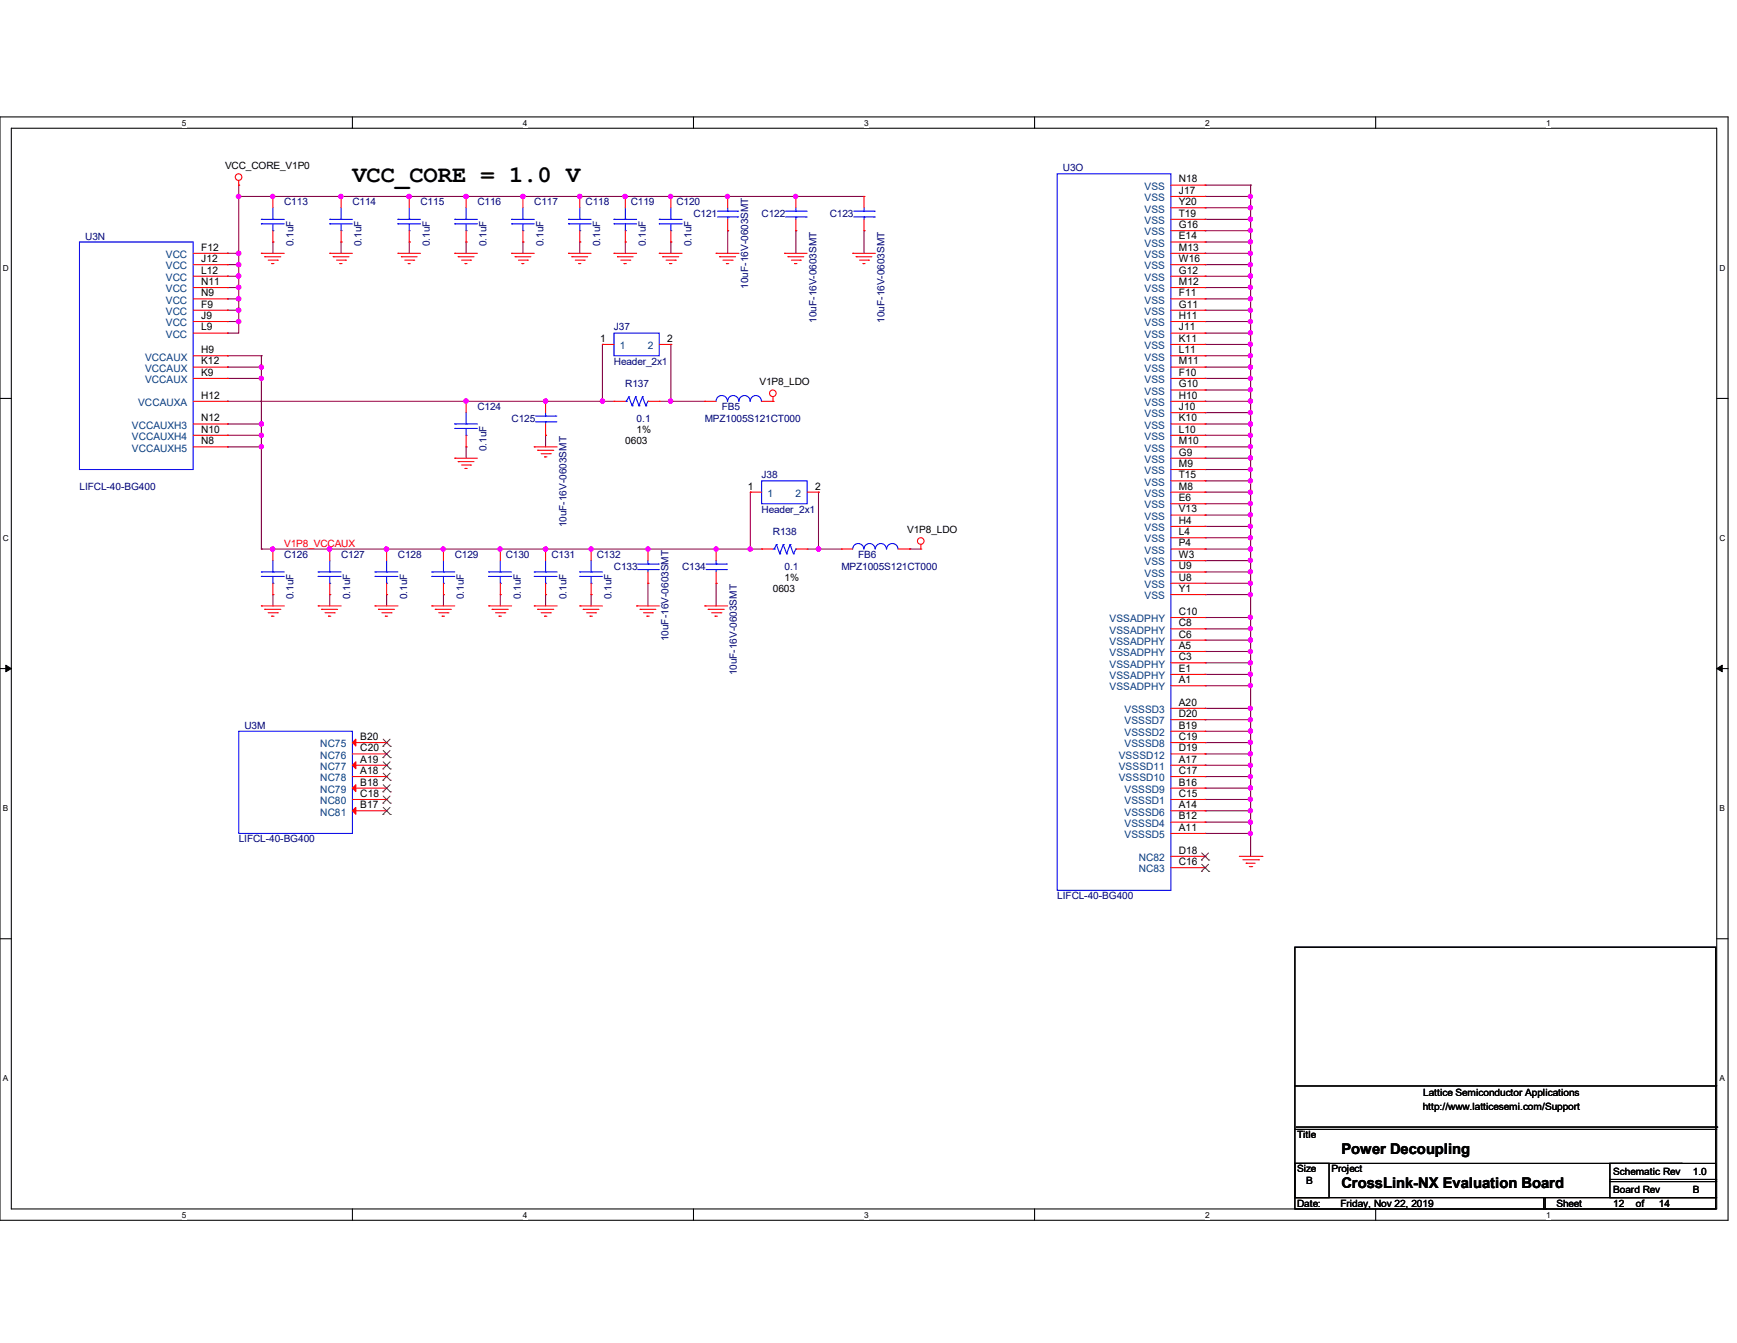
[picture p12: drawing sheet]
<svg xmlns="http://www.w3.org/2000/svg" width="279mm" height="216mm" viewBox="0 0 279 216" stroke-linecap="round" stroke-linejoin="round" font-family="sans-serif">
<path d="M0 18.8h278v177.4h-278zM1.8 20.6h274.3v173.8h-274.3z" fill="none" stroke="#000" stroke-width=".17"/>
<g fill="#fff">
<path d="M29.3 19h.7v1.5h-.7z"/>
<path d="M29.3 194.6h.7v1.4h-.7z"/>
</g>
<path d="M56.7 18.8v1.8M56.7 194.4v1.8" fill="none" stroke="#000" stroke-width=".17"/>
<g fill="#fff">
<path d="M84.1 19h.7v1.5h-.7z"/>
<path d="M84.1 194.6h.7v1.4h-.7z"/>
</g>
<path d="M111.5 18.8v1.8M111.5 194.4v1.8" fill="none" stroke="#000" stroke-width=".17"/>
<g fill="#fff">
<path d="M139 19h.7v1.5h-.7z"/>
<path d="M139 194.6h.7v1.4h-.7z"/>
</g>
<path d="M166.4 18.8v1.8M166.4 194.4v1.8" fill="none" stroke="#000" stroke-width=".17"/>
<g fill="#fff">
<path d="M193.8 19h.8v1.5h-.8z"/>
<path d="M193.8 194.6h.8v1.4h-.8z"/>
</g>
<path d="M221.3 18.8v1.8M221.3 194.4v1.8" fill="none" stroke="#000" stroke-width=".17"/>
<g fill="#fff">
<path d="M248.7 19h.7v1.5h-.7z"/>
<path d="M248.7 194.6h.7v1.4h-.7z"/>
<path d="M.5 42.3h.9v1.5h-.9z"/>
<path d="M276.6 42.3h.9v1.5h-.9z"/>
<path d="M.5 85.8h.9v1.4h-.9z"/>
<path d="M276.6 85.8h.9v1.4h-.9z"/>
</g>
<path d="M0 64.1h1.8M276.1 64.1h1.9" fill="none" stroke="#000" stroke-width=".17"/>
<g fill="#fff">
<path d="M.5 129.2h.8v1.5h-.8z"/>
<path d="M276.6 129.2h.9v1.5h-.9z"/>
</g>
<path d="M0 107.5h1.8M276.1 107.5h1.9" fill="none" stroke="#000" stroke-width=".17"/>
<path d="M.9 106.9l.9 .6-.9 .5zM276.1 107.5l.9-.6v1.1z" fill="#000" stroke="#000" stroke-width=".16"/>
<g fill="#fff">
<path d="M.5 172.6h.8v1.5h-.8z"/>
<path d="M276.6 172.6h.9v1.5h-.9z"/>
</g>
<g fill="none" stroke="#000" stroke-width=".17">
<path d="M0 150.9h1.8M208.3 152.3h67.7v42.1h-67.7zM276.1 150.9h1.9M208.3 174.6h67.7M276 174.6h.1M208.3 187h5.5v5.5h-5.5zM208.3 192.5h67.7M208.3 181.6h67.7M208.3 187h62.2M208.5 181.2h67.6M248.3 194.4h.1M248.3 192.5v1.9"/>
<path d="M248.5 194.4h.1M248.5 192.5v1.9M259 187h17v5.5h-17zM259 189.9h17M259 189.6h17M270.5 187h.1M276 192.5h.1M276 181.6h.1M276 189.9h.1M276 189.6h.1M276.1 181.2h.1"/>
</g>
<g fill="none" stroke="#800040" stroke-width=".17">
<path d="M38.4 31.6h.1M38.4 29.8h.1M38.4 29.8v23.8h-1.8M38.4 31.6h100.6M43.9 38.9h.1M43.9 31.6h.1M43.9 38.9v1.8M54.9 38.9h.1M54.9 31.6h.1M54.9 38.9v1.8M65.8 31.6h.1M65.8 38.9h.1"/>
<path d="M65.8 38.9v1.8M75 38.9h.1M75 31.6h.1M75 38.9v1.8M84.1 38.9h.1M84.1 31.6h.1M84.1 38.9v1.8M93.3 38.9h.1M93.3 31.6h.1M93.3 38.9v1.8M100.6 38.9h.1M100.6 31.6h.1"/>
<path d="M100.6 38.9v1.8M107.9 38.9h.1M107.9 31.6h.1M107.9 38.9v1.8M117.1 37.1h.1M117.1 31.6h.1M117.1 37.1v3.6M128 37.1h.1M128 31.6h.1M128 37.1v3.6M139 37.1h.1M139 37.1v3.6"/>
<path d="M193.8 29.8h.1M193.8 31.6h.1M193.8 33.4h.1M193.8 35.3h.1M193.8 37.1h.1M193.8 38.9h.1M193.8 31.6h7.4M193.8 29.8h7.4M193.8 33.4h7.4M193.8 35.3h7.4M193.8 37.1h7.4M193.8 38.9h7.4"/>
<path d="M201.2 29.8h.1M201.2 31.6h.1M201.2 33.4h.1M201.2 35.3h.1M201.2 37.1h.1M201.2 38.9h.1M201.2 29.8v107.9M36.6 57.2h.1M36.6 59h.1M36.6 53.6h.1M36.6 51.7h.1M36.6 49.9h.1"/>
<path d="M36.6 48h.1M36.6 46.2h.1M36.6 44.4h.1M36.6 42.5h.1M36.6 40.7h.1M36.6 57.2h5.4M36.6 59h5.4M36.6 51.7h1.8M36.6 49.9h1.8M36.6 48h1.8M36.6 46.2h1.8M36.6 44.4h1.8"/>
<path d="M36.6 42.5h1.8M36.6 40.7h1.8M38.4 42.5h.1M38.4 49.9h.1M38.4 44.4h.1M38.4 40.7h.1M38.4 46.2h.1M38.4 48h.1M38.4 51.7h.1M42 59h.1M42 57.2h.1M42 57.2v31.1"/>
<path d="M96.9 55.4h.1M96.9 55.4v9.1M107.9 55.4h.1M107.9 55.4v9.1M193.8 40.7h.1M193.8 42.5h.1M193.8 44.4h.1M193.8 46.2h.1M193.8 48h.1M193.8 49.9h.1M193.8 51.7h.1M193.8 53.6h.1"/>
<path d="M193.8 55.4h.1M193.8 57.2h.1M193.8 59h.1M193.8 57.2h7.4M193.8 59h7.4M193.8 53.6h7.4M193.8 51.7h7.4M193.8 49.9h7.4M193.8 48h7.4M193.8 46.2h7.4M193.8 44.4h7.4M193.8 42.5h7.4"/>
<path d="M193.8 40.7h7.4M193.8 55.4h7.4M201.2 49.9h.1M201.2 48h.1M201.2 46.2h.1M201.2 59h.1M201.2 51.7h.1M201.2 53.6h.1M201.2 57.2h.1M201.2 55.4h.1M201.2 44.4h.1M201.2 42.5h.1"/>
<path d="M201.2 40.7h.1M36.6 60.8h.1M36.6 68.2h.1M36.6 70h.1M36.6 71.8h.1M36.6 64.5h.1M36.6 60.8h5.4M36.6 68.2h5.4M36.6 70h5.4M36.6 71.8h5.4M36.6 64.5h62.2M42 60.8h.1"/>
<path d="M42 68.2h.1M42 70h.1M42 71.8h.1M75 64.5h.1M75 71.8h.1M75 71.8v1.9M87.8 70h.1M87.8 64.5h.1M87.8 70v1.8M96.9 64.5h.1M106 64.5h7.4M107.9 64.5h.1"/>
<path d="M120.7 79.1h.1M120.7 79.1v9.2M131.7 79.1h.1M131.7 79.1v9.2M193.8 60.8h.1M193.8 62.7h.1M193.8 64.5h.1M193.8 66.3h.1M193.8 68.2h.1M193.8 70h.1M193.8 71.8h.1M193.8 73.7h.1"/>
<path d="M193.8 75.5h.1M193.8 77.3h.1M193.8 79.1h.1M193.8 60.8h7.4M193.8 68.2h7.4M193.8 70h7.4M193.8 71.8h7.4M193.8 62.7h7.4M193.8 64.5h7.4M193.8 66.3h7.4M193.8 73.7h7.4M193.8 75.5h7.4"/>
<path d="M193.8 77.3h7.4M193.8 79.1h7.4M201.2 60.8h.1M201.2 71.8h.1M201.2 70h.1M201.2 64.5h.1M201.2 79.1h.1M201.2 73.7h.1M201.2 68.2h.1M201.2 77.3h.1M201.2 75.5h.1M201.2 66.3h.1"/>
<path d="M201.2 62.7h.1M42 88.3h.1M42 88.3h80.5M43.9 88.3h.1M43.9 95.6h.1M43.9 95.6v1.8M53 88.3h.1M53 95.6h.1M53 95.6v1.8M62.2 95.6h.1M62.2 88.3h.1M62.2 95.6v1.8"/>
<path d="M71.3 95.6h.1M71.3 88.3h.1M71.3 95.6v1.8M80.5 95.6h.1M80.5 88.3h.1M80.5 95.6v1.8M87.8 95.6h.1M87.8 88.3h.1M87.8 95.6v1.8M95.1 95.6h.1M95.1 88.3h.1M95.1 95.6v1.8"/>
<path d="M104.2 93.8h.1M104.2 88.3h.1M104.2 93.8v3.6M115.2 93.8h.1M115.2 88.3h.1M115.2 93.8v3.6M120.7 88.3h.1M129.8 88.3h5.5M131.7 88.3h.1M146.3 88.3h.1M146.3 88.3h1.8M193.8 81h.1"/>
<path d="M193.8 82.8h.1M193.8 84.6h.1M193.8 86.4h.1M193.8 88.3h.1M193.8 90.1h.1M193.8 91.9h.1M193.8 93.8h.1M193.8 99.3h.1M193.8 95.6h.1M193.8 88.3h7.4M193.8 81h7.4M193.8 82.8h7.4"/>
<path d="M193.8 84.6h7.4M193.8 86.4h7.4M193.8 90.1h7.4M193.8 91.9h7.4M193.8 93.8h7.4M193.8 99.3h7.4M193.8 95.6h7.4M201.2 82.8h.1M201.2 81h.1M201.2 93.8h.1M201.2 86.4h.1M201.2 99.3h.1"/>
<path d="M201.2 91.9h.1M201.2 90.1h.1M201.2 88.3h.1M201.2 84.6h.1M201.2 95.6h.1M193.8 101.1h.1M193.8 102.9h.1M193.8 104.7h.1M193.8 106.6h.1M193.8 108.4h.1M193.8 113.9h.1M193.8 115.7h.1"/>
<path d="M193.8 117.6h.1M193.8 119.4h.1M193.8 110.2h.1M193.8 101.1h7.4M193.8 102.9h7.4M193.8 104.7h7.4M193.8 106.6h7.4M193.8 108.4h7.4M193.8 113.9h7.4M193.8 115.7h7.4M193.8 117.6h7.4M193.8 119.4h7.4"/>
<path d="M193.8 110.2h7.4M201.2 106.6h.1M201.2 104.7h.1M201.2 102.9h.1M201.2 101.1h.1M201.2 115.7h.1M201.2 119.4h.1M201.2 108.4h.1M201.2 117.6h.1M201.2 113.9h.1M201.2 110.2h.1M193.8 121.2h.1"/>
<path d="M193.8 123h.1M193.8 124.8h.1M193.8 126.7h.1M193.8 128.5h.1M193.8 130.3h.1M193.8 132.2h.1M193.8 134h.1M193.8 121.2h7.4M193.8 123h7.4M193.8 124.8h7.4M193.8 126.7h7.4M193.8 128.5h7.4"/>
<path d="M193.8 130.3h7.4M193.8 132.2h7.4M193.8 134h7.4M201.2 121.2h.1M201.2 128.5h.1M201.2 126.7h.1M201.2 124.8h.1M201.2 132.2h.1M201.2 123h.1M201.2 130.3h.1M201.2 134h.1"/>
</g>
<g fill="#f0f" stroke="#f0f" stroke-width=".17">
<circle cx="53" cy="88.3" r=".34"/>
<circle cx="71.3" cy="88.3" r=".34"/>
<circle cx="62.1" cy="88.3" r=".34"/>
<circle cx="42" cy="59" r=".34"/>
<circle cx="43.9" cy="88.3" r=".34"/>
<circle cx="87.8" cy="88.3" r=".34"/>
<circle cx="80.4" cy="88.3" r=".34"/>
<circle cx="95.1" cy="88.3" r=".34"/>
<circle cx="115.2" cy="88.3" r=".34"/>
<circle cx="104.2" cy="88.3" r=".34"/>
<circle cx="42" cy="68.2" r=".34"/>
<circle cx="42" cy="60.8" r=".34"/>
<circle cx="42" cy="70" r=".34"/>
<circle cx="38.4" cy="44.4" r=".35"/>
<circle cx="38.4" cy="42.5" r=".35"/>
<circle cx="38.4" cy="51.7" r=".35"/>
<circle cx="38.4" cy="49.9" r=".35"/>
<circle cx="38.4" cy="40.7" r=".35"/>
<circle cx="38.4" cy="48" r=".35"/>
<circle cx="38.4" cy="46.2" r=".35"/>
<circle cx="75" cy="31.6" r=".35"/>
<circle cx="65.8" cy="31.6" r=".35"/>
<circle cx="93.2" cy="31.6" r=".35"/>
<circle cx="84.1" cy="31.6" r=".35"/>
<circle cx="107.9" cy="31.6" r=".34"/>
<circle cx="100.5" cy="31.6" r=".34"/>
<circle cx="117" cy="31.6" r=".34"/>
<circle cx="42" cy="71.8" r=".34"/>
<circle cx="201.1" cy="33.4" r=".34"/>
<circle cx="201.1" cy="31.6" r=".34"/>
<circle cx="201.1" cy="35.2" r=".34"/>
<circle cx="201.1" cy="37" r=".34"/>
<circle cx="201.1" cy="40.7" r=".34"/>
<circle cx="201.1" cy="38.9" r=".34"/>
<circle cx="201.1" cy="46.2" r=".34"/>
<circle cx="201.1" cy="51.7" r=".34"/>
<circle cx="201.1" cy="49.9" r=".34"/>
<circle cx="201.1" cy="48" r=".34"/>
<circle cx="201.1" cy="53.5" r=".34"/>
<circle cx="201.1" cy="59" r=".34"/>
<circle cx="201.1" cy="60.8" r=".34"/>
<circle cx="201.1" cy="62.7" r=".34"/>
<circle cx="201.1" cy="55.3" r=".34"/>
<circle cx="201.1" cy="57.2" r=".34"/>
<circle cx="201.1" cy="73.6" r=".34"/>
<circle cx="201.1" cy="71.8" r=".34"/>
<circle cx="201.1" cy="66.3" r=".34"/>
<circle cx="201.1" cy="64.5" r=".34"/>
<circle cx="201.1" cy="75.5" r=".34"/>
<circle cx="201.1" cy="80.9" r=".34"/>
<circle cx="201.1" cy="82.8" r=".34"/>
<circle cx="201.1" cy="79.1" r=".34"/>
<circle cx="201.1" cy="90.1" r=".34"/>
<circle cx="201.1" cy="93.7" r=".34"/>
<circle cx="201.1" cy="95.6" r=".34"/>
<circle cx="201.1" cy="88.3" r=".34"/>
<circle cx="201.1" cy="86.4" r=".34"/>
<circle cx="201.1" cy="106.6" r=".34"/>
<circle cx="201.1" cy="104.7" r=".34"/>
<circle cx="201.1" cy="102.9" r=".34"/>
<circle cx="201.1" cy="101" r=".34"/>
<circle cx="201.1" cy="117.5" r=".34"/>
<circle cx="201.1" cy="119.3" r=".34"/>
<circle cx="201.1" cy="123" r=".34"/>
<circle cx="201.1" cy="115.7" r=".34"/>
<circle cx="201.1" cy="121.2" r=".34"/>
<circle cx="201.1" cy="128.5" r=".34"/>
<circle cx="201.1" cy="126.7" r=".34"/>
<circle cx="201.1" cy="124.8" r=".34"/>
<circle cx="201.1" cy="110.2" r=".34"/>
<circle cx="201.1" cy="108.4" r=".34"/>
<circle cx="201.1" cy="70" r=".34"/>
<circle cx="201.1" cy="68.2" r=".34"/>
<circle cx="201.1" cy="91.9" r=".34"/>
<circle cx="201.1" cy="84.6" r=".34"/>
<circle cx="201.1" cy="44.4" r=".34"/>
<circle cx="201.1" cy="42.5" r=".34"/>
<circle cx="201.1" cy="132.2" r=".34"/>
<circle cx="201.1" cy="130.3" r=".34"/>
<circle cx="201.1" cy="99.2" r=".34"/>
<circle cx="201.1" cy="77.3" r=".34"/>
<circle cx="43.9" cy="31.6" r=".34"/>
<circle cx="54.8" cy="31.6" r=".34"/>
<circle cx="128" cy="31.6" r=".34"/>
<circle cx="87.8" cy="64.5" r=".34"/>
<circle cx="75" cy="64.5" r=".35"/>
<circle cx="96.9" cy="64.5" r=".34"/>
<circle cx="107.9" cy="64.5" r=".34"/>
<circle cx="38.4" cy="31.6" r=".35"/>
<circle cx="120.7" cy="88.3" r=".35"/>
<circle cx="131.7" cy="88.3" r=".34"/>
<circle cx="201.1" cy="113.9" r=".34"/>
<circle cx="201.1" cy="134" r=".34"/>
</g>
<g fill="none" stroke="#f00" stroke-width=".17">
<path d="M38.4 29.8h.1M38.4 29v.8M43.9 31.6h.1M43.9 38.9h.1M43.9 31.6v1.8M43.9 37.1v1.8M54.9 31.6h.1M54.9 38.9h.1M54.9 31.6v1.8M54.9 37.1v1.8M65.8 31.6h.1M65.8 38.9h.1"/>
<path d="M65.8 31.6v1.8M65.8 37.1v1.8M75 31.6h.1M75 38.9h.1M75 31.6v1.8M75 37.1v1.8M84.1 31.6h.1M84.1 38.9h.1M84.1 31.6v1.8M84.1 37.1v1.8M93.3 31.6h.1M93.3 38.9h.1"/>
<path d="M93.3 31.6v1.8M93.3 37.1v1.8M100.6 31.6h.1M100.6 38.9h.1M100.6 31.6v1.8M100.6 37.1v1.8M107.9 31.6h.1M107.9 38.9h.1M107.9 31.6v1.8M107.9 37.1v1.8M117.1 37.1h.1M117.1 31.6h.1"/>
<path d="M117.1 31.6v1.8M117.1 35.3v1.8M128 37.1h.1M128 31.6h.1M128 31.6v1.8M128 35.3v1.8M139 37.1h.1M139 31.6h.1M139 31.6v1.8M139 35.3v1.8M188.3 29.8h5.5M188.3 31.6h5.5"/>
<path d="M188.3 37.1h5.5M188.3 38.9h5.5M188.3 33.4h5.5M188.3 35.3h5.5M193.8 29.8h.1M193.8 31.6h.1M193.8 37.1h.1M193.8 38.9h.1M193.8 33.4h.1M193.8 35.3h.1M31.1 40.7h5.5M31.1 44.4h5.5"/>
<path d="M31.1 46.2h5.5M31.1 48h5.5M31.1 49.9h5.5M31.1 51.7h5.5M31.1 53.6h5.5M31.1 57.2h5.5M31.1 59h5.5M31.1 42.5h5.5M36.6 40.7h.1M36.6 42.5h.1M36.6 44.4h.1M36.6 46.2h.1"/>
<path d="M36.6 48h.1M36.6 49.9h.1M36.6 51.7h.1M36.6 53.6h.1M36.6 57.2h.1M36.6 59h.1M42 40.7h.1M42 40.7h3.7M42.6 41.3h.1M42.6 41.3h2.6M43.1 41.8h1.5M43.7 42.4h.1"/>
<path d="M43.7 42.4h.4M44.6 41.8h.1M53 40.7h.1M53 40.7h3.7M53.6 41.3h.1M53.6 41.3h2.5M54.1 41.8h1.5M54.7 42.4h.1M54.7 42.4h.3M55.6 41.8h.1M64 40.7h.1M64 40.7h3.6"/>
<path d="M64.6 41.3h.1M64.6 41.3h2.5M65.1 41.8h1.4M65.7 42.4h.1M65.7 42.4h.3M66.5 41.8h.1M73.2 40.7h.1M73.2 40.7h3.6M73.7 41.3h.1M73.7 41.3h2.5M74.3 41.8h1.4M74.8 42.4h.1"/>
<path d="M74.8 42.4h.3M75.7 41.8h.1M82.3 40.7h.1M82.3 40.7h3.6M82.8 41.3h.1M82.8 41.3h2.6M83.4 41.8h1.4M83.9 42.4h.1M83.9 42.4h.4M84.8 41.8h.1M91.4 40.7h.1M91.4 40.7h3.7"/>
<path d="M92 41.3h.1M92 41.3h2.5M92.5 41.8h1.5M93.1 42.4h.1M93.1 42.4h.3M94 41.8h.1M96.9 55.4h.1M96.9 55.4h1.9M98.8 40.7h.1M98.8 40.7h3.6M99.3 41.3h.1M99.3 41.3h2.6"/>
<path d="M99.9 41.8h1.4M100.4 42.4h.1M100.4 42.4h.4M101.3 41.8h.1M106 40.7h.1M106 40.7h3.7M106 55.4h1.9M106.6 41.3h.1M106.6 41.3h2.6M107.1 41.8h1.5M107.7 42.4h.1M107.7 42.4h.4"/>
<path d="M107.9 55.4h.1M108.6 41.8h.1M115.2 40.7h.1M115.2 40.7h3.7M115.7 41.3h.1M115.7 41.3h2.6M116.3 41.8h1.5M116.8 42.4h.1M116.8 42.4h.4M117.8 41.8h.1M126.2 40.7h.1M126.2 40.7h3.6"/>
<path d="M126.7 41.3h.1M126.7 41.3h2.6M127.3 41.8h1.4M127.8 42.4h.1M127.8 42.4h.4M128.7 41.8h.1M137.2 40.7h.1M137.2 40.7h3.6M137.7 41.3h.1M137.7 41.3h2.6M138.3 41.8h1.4M138.8 42.4h.1"/>
<path d="M138.8 42.4h.3M139.7 41.8h.1M188.3 40.7h5.5M188.3 55.4h5.5M188.3 44.4h5.5M188.3 46.2h5.5M188.3 48h5.5M188.3 49.9h5.5M188.3 51.7h5.5M188.3 53.6h5.5M188.3 57.2h5.5M188.3 59h5.5"/>
<path d="M188.3 42.5h5.5M193.8 40.7h.1M193.8 44.4h.1M193.8 46.2h.1M193.8 48h.1M193.8 49.9h.1M193.8 51.7h.1M193.8 53.6h.1M193.8 55.4h.1M193.8 57.2h.1M193.8 59h.1M193.8 42.5h.1"/>
<path d="M31.1 71.8h5.5M31.1 64.5h5.5M31.1 60.8h5.5M31.1 68.2h5.5M31.1 70h5.5M36.6 60.8h.1M36.6 64.5h.1M36.6 71.8h.1M36.6 68.2h.1M36.6 70h.1M73.2 73.7h.1M73.2 73.7h3.6"/>
<path d="M73.7 74.2h.1M73.7 74.2h2.5M74.3 74.8h1.4M74.8 75.3h.1M74.8 75.3h.3M75 64.5h.1M75 71.8h.1M75 64.5v1.8M75 70v1.8M75.7 74.8h.1M85.9 71.8h.1M85.9 71.8h3.7"/>
<path d="M86.5 72.4h.1M86.5 72.4h2.6M87 72.9h1.5M87.6 73.4h.1M87.6 73.4h.4M87.8 70h.1M87.8 64.5h.1M87.8 64.5v1.8M87.8 68.2v1.8M88.5 72.9h.1M98.8 64.5h.1M98.8 64.5h1.8"/>
<path d="M104.2 64.5h1.8M106 64.5h.1M113.4 64.5h.1M113.4 64.5h1.8M120.7 79.1h.1M120.7 79.1h1.8M122.5 64.5h1.8M124.3 64.5h.1M124.3 63.8v.7M129.8 79.1h1.9M131.7 79.1h.1M188.3 73.7h5.5"/>
<path d="M188.3 71.8h5.5M188.3 64.5h5.5M188.3 60.8h5.5M188.3 62.7h5.5M188.3 66.3h5.5M188.3 68.2h5.5M188.3 70h5.5M188.3 75.5h5.5M188.3 79.1h5.5M188.3 77.3h5.5M193.8 60.8h.1M193.8 62.7h.1"/>
<path d="M193.8 64.5h.1M193.8 66.3h.1M193.8 68.2h.1M193.8 70h.1M193.8 71.8h.1M193.8 73.7h.1M193.8 75.5h.1M193.8 79.1h.1M193.8 77.3h.1M42 97.4h.1M42 97.4h3.7M42.6 98h.1"/>
<path d="M42.6 98h2.6M43.1 98.5h1.5M43.7 99.1h.1M43.7 99.1h.4M43.9 88.3h.1M43.9 95.6h.1M43.9 88.3v1.8M43.9 93.8v1.8M44.6 98.5h.1M51.2 97.4h.1M51.2 97.4h3.7M51.7 98h.1"/>
<path d="M51.7 98h2.6M52.3 98.5h1.5M52.8 99.1h.1M52.8 99.1h.4M53 88.3h.1M53 95.6h.1M53 88.3v1.8M53 93.8v1.8M53.8 98.5h.1M60.3 97.4h.1M60.3 97.4h3.7M60.9 98h.1"/>
<path d="M60.9 98h2.6M61.4 98.5h1.5M62 99.1h.1M62 99.1h.4M62.2 88.3h.1M62.2 95.6h.1M62.2 88.3v1.8M62.2 93.8v1.8M62.9 98.5h.1M69.5 97.4h.1M69.5 97.4h3.7M70 98h.1"/>
<path d="M70 98h2.6M70.6 98.5h1.5M71.1 99.1h.1M71.1 99.1h.4M71.3 88.3h.1M71.3 95.6h.1M71.3 88.3v1.8M71.3 93.8v1.8M72.1 98.5h.1M78.6 97.4h.1M78.6 97.4h3.7M79.2 98h.1"/>
<path d="M79.2 98h2.5M79.7 98.5h1.5M80.3 99.1h.1M80.3 99.1h.3M80.5 88.3h.1M80.5 95.6h.1M80.5 88.3v1.8M80.5 93.8v1.8M81.2 98.5h.1M85.9 97.4h.1M85.9 97.4h3.7M86.5 98h.1"/>
<path d="M86.5 98h2.6M87 98.5h1.5M87.6 99.1h.1M87.6 99.1h.4M87.8 88.3h.1M87.8 95.6h.1M87.8 88.3v1.8M87.8 93.8v1.8M88.5 98.5h.1M93.3 97.4h.1M93.3 97.4h3.6M93.8 98h.1"/>
<path d="M93.8 98h2.6M94.4 98.5h1.4M94.9 99.1h.1M94.9 99.1h.4M95.1 88.3h.1M95.1 95.6h.1M95.1 88.3v1.8M95.1 93.8v1.8M95.8 98.5h.1M102.4 97.4h.1M102.4 97.4h3.6M103 98h.1"/>
<path d="M103 98h2.5M103.5 98.5h1.4M104.1 99.1h.1M104.1 99.1h.3M104.2 93.8h.1M104.2 88.3h.1M104.2 88.3v1.8M104.2 91.9v1.9M104.9 98.5h.1M113.4 97.4h.1M113.4 97.4h3.7M113.9 98h.1"/>
<path d="M113.9 98h2.6M114.5 98.5h1.5M115 99.1h.1M115 99.1h.4M115.2 93.8h.1M115.2 88.3h.1M115.2 88.3v1.8M115.2 91.9v1.9M116 98.5h.1M122.5 88.3h.1M122.5 88.3h1.8M128 88.3h1.8"/>
<path d="M129.8 88.3h.1M135.3 88.3h.1M135.3 88.3h1.9M144.5 88.3h1.8M146.3 88.3h.1M148.1 88.3h.1M148.1 87.5v.8M188.3 88.3h5.5M188.3 81h5.5M188.3 84.6h5.5M188.3 86.4h5.5M188.3 90.1h5.5"/>
<path d="M188.3 99.3h5.5M188.3 82.8h5.5M188.3 91.9h5.5M188.3 93.8h5.5M188.3 95.6h5.5M193.8 81h.1M193.8 84.6h.1M193.8 86.4h.1M193.8 88.3h.1M193.8 90.1h.1M193.8 99.3h.1M193.8 82.8h.1"/>
<path d="M193.8 91.9h.1M193.8 93.8h.1M193.8 95.6h.1M56.7 119.4h5.5M62.2 119.4h.1M188.3 119.4h5.5M188.3 101.1h5.5M188.3 102.9h5.5M188.3 104.7h5.5M188.3 106.6h5.5M188.3 108.4h5.5M188.3 117.6h5.5"/>
<path d="M188.3 113.9h5.5M188.3 110.2h5.5M188.3 115.7h5.5M193.8 101.1h.1M193.8 102.9h.1M193.8 104.7h.1M193.8 106.6h.1M193.8 108.4h.1M193.8 117.6h.1M193.8 113.9h.1M193.8 110.2h.1M193.8 115.7h.1"/>
<path d="M193.8 119.4h.1M56.7 121.2h5.5M56.7 123h5.5M56.7 124.8h5.5M56.7 126.7h5.5M56.7 128.5h5.5M56.7 130.3h5.5M62.2 121.2h.1M62.2 123h.1M62.2 124.8h.1M62.2 126.7h.1M62.2 128.5h.1"/>
<path d="M62.2 130.3h.1M188.3 137.7h5.5M188.3 121.2h5.5M188.3 123h5.5M188.3 124.8h5.5M188.3 126.7h5.5M188.3 128.5h5.5M188.3 130.3h5.5M188.3 132.2h5.5M188.3 134h5.5M188.3 139.5h5.5M193.8 128.5h.1"/>
<path d="M193.8 132.2h.1M193.8 134h.1M193.8 130.3h.1M193.8 137.7h.1M193.8 139.5h.1M193.8 126.7h.1M193.8 124.8h.1M193.8 123h.1M193.8 121.2h.1M199.3 137.7h3.7M199.9 138.2h2.5M200.4 138.8h.1"/>
<path d="M200.4 138.8h1.5M201 139.3h.3M201.3 139.3h.1M202.4 138.2h.1M203 137.7h.1"/>
<circle cx="38.4" cy="28.5" r=".53"/>
<circle cx="124.3" cy="63.2" r=".53"/>
<circle cx="148.1" cy="87" r=".53"/>
</g>
<g fill="none" stroke="#00f" stroke-width=".17">
<path d="M12.8 38.9h18.3v36.6h-18.3zM42 35.3h.1M42 36h.1M42 35.3h3.7M42 36h3.7M43.9 37.1h.1M43.9 35.3h.1M43.9 33.4v1.9M43.9 36v1.1M53 35.3h.1M53 36h.1M53 35.3h3.7"/>
<path d="M53 36h3.7M54.9 37.1h.1M54.9 35.3h.1M54.9 33.4v1.9M54.9 36v1.1M64 35.3h.1M64 36h.1M64 35.3h3.6M64 36h3.6M65.8 37.1h.1M65.8 35.3h.1M65.8 33.4v1.9"/>
<path d="M65.8 36v1.1M73.2 35.3h.1M73.2 36h.1M73.2 35.3h3.6M73.2 36h3.6M75 37.1h.1M75 35.3h.1M75 33.4v1.9M75 36v1.1M82.3 35.3h.1M82.3 36h.1M82.3 35.3h3.6"/>
<path d="M82.3 36h3.6M84.1 37.1h.1M84.1 35.3h.1M84.1 33.4v1.9M84.1 36v1.1M91.4 35.3h.1M91.4 36h.1M91.4 35.3h3.7M91.4 36h3.7M93.3 37.1h.1M93.3 35.3h.1M93.3 33.4v1.9"/>
<path d="M93.3 36v1.1M98.8 35.3h.1M98.8 36h.1M98.8 35.3h3.6M98.8 36h3.6M100.6 37.1h.1M100.6 35.3h.1M100.6 33.4v1.9M100.6 36v1.1M106 35.3h.1M106 36h.1M106 35.3h3.7"/>
<path d="M106 36h3.7M107.9 37.1h.1M107.9 35.3h.1M107.9 33.4v1.9M107.9 36v1.1M115.4 34h3.3M115.4 34.9h3.3M117.1 34.9h.1M117.1 34h.1M117.1 33.4v.6M117.1 34.9v.4M118.7 34h.1"/>
<path d="M118.7 34.9h.1M126.4 34h3.3M126.4 34.9h3.3M128 34.9h.1M128 34h.1M128 33.4v.6M128 34.9v.4M129.7 34h.1M129.7 34.9h.1M137.3 34h3.3M137.3 34.9h3.3M139 34.9h.1"/>
<path d="M139 34h.1M139 33.4v.6M139 34.9v.4M140.6 34h.1M140.6 34.9h.1M170.1 27.9h18.2v115.2h-18.2zM98.8 53.6h7.2v3.6h-7.2zM73.2 68.2h.1M73.2 68.9h.1M73.2 68.2h3.6M73.2 68.9h3.6M75 70h.1"/>
<path d="M75 68.2h.1M75 66.3v1.9M75 68.9v1.1M86.1 66.9h3.3M86.1 67.8h3.3M87.8 67.8h.1M87.8 66.9h.1M87.8 66.3v.6M87.8 67.8v.4M89.4 66.9h.1M89.4 67.8h.1M100.6 64.5h.2"/>
<path d="M100.8 64.5h.1M101.1 63.8h.1M101.1 63.8l-.3 .7M101.1 63.8l.6 1.4M101.7 65.2h.1M102.2 63.8h.1M102.2 63.8l-.5 1.4M102.2 63.8l.6 1.4M102.8 65.2h.1M103.3 63.8h.1M103.3 63.8l-.5 1.4M103.3 63.8l.6 1.4"/>
<path d="M103.9 65.2h.1M104.2 64.5h.1M104.2 64.5l-.3 .7M117 64.5a.91 .91 0 0 0-.9-.9 .91 .91 0 0 0-.9 .9M118.8 64.5a.89 .89 0 0 0-.9-.9 .89 .89 0 0 0-.8 .9M120.6 64.5a.89 .89 0 0 0-.8-.9 .89 .89 0 0 0-.9 .9M122.5 64.5a.89 .89 0 0 0-.9-.9 .89 .89 0 0 0-.9 .9M122.5 77.3h7.3v3.7h-7.3zM42 91.9h.1M42 92.7h.1M42 91.9h3.7M42 92.7h3.7"/>
<path d="M43.9 93.8h.1M43.9 91.9h.1M43.9 90.1v1.8M43.9 92.7v1.1M51.2 91.9h.1M51.2 92.7h.1M51.2 91.9h3.7M51.2 92.7h3.7M53 93.8h.1M53 91.9h.1M53 90.1v1.8M53 92.7v1.1"/>
<path d="M60.3 91.9h.1M60.3 92.7h.1M60.3 91.9h3.7M60.3 92.7h3.7M62.2 93.8h.1M62.2 91.9h.1M62.2 90.1v1.8M62.2 92.7v1.1M69.5 91.9h.1M69.5 92.7h.1M69.5 91.9h3.7M69.5 92.7h3.7"/>
<path d="M71.3 93.8h.1M71.3 91.9h.1M71.3 90.1v1.8M71.3 92.7v1.1M78.6 91.9h.1M78.6 92.7h.1M78.6 91.9h3.7M78.6 92.7h3.7M80.5 93.8h.1M80.5 91.9h.1M80.5 90.1v1.8M80.5 92.7v1.1"/>
<path d="M85.9 91.9h.1M85.9 92.7h.1M85.9 91.9h3.7M85.9 92.7h3.7M87.8 93.8h.1M87.8 91.9h.1M87.8 90.1v1.8M87.8 92.7v1.1M93.3 91.9h.1M93.3 92.7h.1M93.3 91.9h3.6M93.3 92.7h3.6"/>
<path d="M95.1 93.8h.1M95.1 91.9h.1M95.1 90.1v1.8M95.1 92.7v1.1M102.6 90.7h3.3M102.6 91.6h3.3M104.2 91.6h.1M104.2 90.7h.1M104.2 90.1v.6M104.2 91.6v.3M105.9 90.7h.1M105.9 91.6h.1"/>
<path d="M113.6 90.7h3.2M113.6 91.6h3.2M115.2 91.6h.1M115.2 90.7h.1M115.2 90.1v.6M115.2 91.6v.3M116.8 90.7h.1M116.8 91.6h.1M124.3 88.3h.2M124.5 88.3h.1M124.9 87.5h.1M124.9 87.5l-.4 .8"/>
<path d="M124.9 87.5l.5 1.5M125.4 89h.1M126 87.5h.1M126 87.5l-.6 1.5M126 87.5l.5 1.5M126.5 89h.1M127.1 87.5h.1M127.1 87.5l-.6 1.5M127.1 87.5l.5 1.5M127.6 89h.1M128 88.3h.1M128 88.3l-.4 .7"/>
<path d="M137.2 88.3a.89 .89 0 0 1 .8-.9 .89 .89 0 0 1 .9 .9M139 88.3a.89 .89 0 0 1 .9-.9 .89 .89 0 0 1 .9 .9M140.8 88.3a.89 .89 0 0 1 .9-.9 .89 .89 0 0 1 .9 .9M142.6 88.3a.91 .91 0 0 1 .9-.9 .91 .91 0 0 1 .9 .9M38.4 117.6h18.3v16.4h-18.3z"/>
</g>
<g fill="#f00" stroke="#f00" stroke-width=".17">
<path d="M57.2 118.8v1.1l-.5-.5z"/>
<path d="M56.7 123l.5-.5v1.1z"/>
<path d="M57.2 126.2v1.1l-.5-.6z"/>
<path d="M57.2 129.8v1.1l-.5-.6z"/>
</g>
<g fill="none" stroke="#804000" stroke-width=".16">
<path d="M61.6 120h.1M61.6 118.8l1.2 1.2M62.7 118.8l-1.1 1.2M62.8 120h.1M61.6 121.8h.1M61.6 123.6h.1M61.6 125.4h.1M61.6 127.3h.1M61.6 129.1h.1M61.6 130.9h.1M61.6 120.6l1.2 1.2M61.6 122.5l1.2 1.1"/>
<path d="M61.6 124.3l1.2 1.1M61.6 126.2l1.2 1.1M61.6 128l1.2 1.1M61.6 129.8l1.2 1.1M62.7 120.6l-1.1 1.2M62.7 122.5l-1.1 1.1M62.7 124.3l-1.1 1.1M62.7 126.2l-1.1 1.1M62.7 128l-1.1 1.1M62.7 129.8l-1.1 1.1M62.8 121.8h.1M62.8 123.6h.1"/>
<path d="M62.8 125.4h.1M62.8 127.3h.1M62.8 129.1h.1M62.8 130.9h.1M193.3 138.3h.1M193.3 137.1l1.1 1.2M193.3 138.9l1.1 1.2M194.4 137.1l-1.1 1.2M194.4 138.9l-1.1 1.2M194.4 138.3h.1M193.3 140.1h.1M194.4 140.1h.1"/>
</g>
<text font-size="3.8" x="56.7" y="29.3">VCC_CORE = 1.0 V</text>
<g font-size="2.4">
<text x="215.8" y="185.6">Power Decoupling</text>
<text x="215.8" y="191.1">CrossLink-NX Evaluation Board</text>
</g>
<g font-size="1.7">
<text x="189.6" y="29.3">N18</text>
<text x="189.6" y="31.2">J17</text>
<text x="189.6" y="33">Y20</text>
<text x="189.6" y="34.8">T19</text>
<text x="32.3" y="40.3">F12</text>
<text x="189.6" y="36.7">G16</text>
<text x="189.6" y="38.5">E14</text>
<text x="189.6" y="40.3">M13</text>
<text x="32.3" y="42.1">J12</text>
<text x="32.3" y="44">L12</text>
<text x="32.3" y="45.8">N11</text>
<text x="32.3" y="47.6">N9</text>
<text x="189.6" y="44">G12</text>
<text x="189.6" y="45.8">M12</text>
<text x="189.6" y="47.6">F11</text>
<text x="189.6" y="42.1">W16</text>
<text x="32.3" y="49.4">F9</text>
<text x="32.3" y="51.3">J9</text>
<text x="32.3" y="53.1">L9</text>
<text x="189.6" y="49.4">G11</text>
<text x="189.6" y="51.3">H11</text>
<text x="189.6" y="53.1">J11</text>
<text x="32.3" y="56.8">H9</text>
<text x="32.3" y="58.6">K12</text>
<text x="96.6" y="54.9">1</text>
<text x="107.3" y="54.9">2</text>
<text x="189.6" y="54.9">K11</text>
<text x="189.6" y="56.8">L11</text>
<text x="189.6" y="58.6">M11</text>
<text x="32.3" y="60.4">K9</text>
<text x="32.3" y="64.1">H12</text>
<text x="189.6" y="60.4">F10</text>
<text x="189.6" y="62.3">G10</text>
<text x="189.6" y="64.1">H10</text>
<text x="189.6" y="65.9">J10</text>
<text x="32.3" y="71.4">N8</text>
<text x="32.3" y="67.7">N12</text>
<text x="32.3" y="69.6">N10</text>
<text x="189.6" y="67.7">K10</text>
<text x="189.6" y="69.6">L10</text>
<text x="189.6" y="71.4">M10</text>
<text x="189.6" y="73.2">G9</text>
<text x="189.6" y="75.1">M9</text>
<text x="189.6" y="76.9">T15</text>
<text x="120.3" y="78.7">1</text>
<text x="131.1" y="78.7">2</text>
<text x="189.6" y="78.7">M8</text>
<text x="189.6" y="80.6">E6</text>
<text x="189.6" y="82.4">V13</text>
<text x="189.6" y="84.2">H4</text>
<text x="189.6" y="86">L4</text>
<text x="189.6" y="87.8">P4</text>
<text x="189.6" y="89.7">W3</text>
<text x="189.6" y="91.5">U9</text>
<text x="189.6" y="93.3">U8</text>
<text x="189.6" y="95.2">Y1</text>
<text x="189.6" y="98.8">C10</text>
<text x="189.6" y="100.7">C8</text>
<text x="189.6" y="102.5">C6</text>
<text x="189.6" y="104.3">A5</text>
<text x="189.6" y="106.1">C3</text>
<text x="189.6" y="108">E1</text>
<text x="189.6" y="113.5">A20</text>
<text x="189.6" y="109.8">A1</text>
<text x="58" y="119">B20</text>
<text x="189.6" y="117.1">B19</text>
<text x="189.6" y="115.3">D20</text>
<text x="189.6" y="119">C19</text>
<text x="58" y="120.8">C20</text>
<text x="58" y="122.6">A19</text>
<text x="58" y="124.4">A18</text>
<text x="189.6" y="124.4">C17</text>
<text x="189.6" y="122.6">A17</text>
<text x="189.6" y="120.8">D19</text>
<text x="58" y="126.3">B18</text>
<text x="58" y="128.1">C18</text>
<text x="58" y="129.9">B17</text>
<text x="189.6" y="128.1">C15</text>
<text x="189.6" y="131.7">B12</text>
<text x="189.6" y="129.9">A14</text>
<text x="189.6" y="126.3">B16</text>
<text x="189.6" y="133.6">A11</text>
<text x="189.6" y="137.2">D18</text>
<text x="189.6" y="139.1">C16</text>
</g>
<g font-size="1.7" fill="#004080">
<text x="184.1" y="30.5">VSS</text>
<text x="184.1" y="32.3">VSS</text>
<text x="184.1" y="34.2">VSS</text>
<text x="26.7" y="41.5">VCC</text>
<text x="184.1" y="37.8">VSS</text>
<text x="184.1" y="39.7">VSS</text>
<text x="184.1" y="41.5">VSS</text>
<text x="184.1" y="36">VSS</text>
<text x="26.7" y="43.3">VCC</text>
<text x="26.7" y="45.2">VCC</text>
<text x="26.7" y="47">VCC</text>
<text x="184.1" y="45.2">VSS</text>
<text x="184.1" y="47">VSS</text>
<text x="184.1" y="43.3">VSS</text>
<text x="26.7" y="48.8">VCC</text>
<text x="26.7" y="50.6">VCC</text>
<text x="26.7" y="52.5">VCC</text>
<text x="184.1" y="48.8">VSS</text>
<text x="184.1" y="50.6">VSS</text>
<text x="184.1" y="52.5">VSS</text>
<text x="23.3" y="58">VCCAUX</text>
<text x="23.3" y="59.8">VCCAUX</text>
<text x="26.7" y="54.3">VCC</text>
<text x="99.7" y="56.1">1</text>
<text x="104.2" y="56.1">2</text>
<text x="184.1" y="54.3">VSS</text>
<text x="184.1" y="56.1">VSS</text>
<text x="184.1" y="58">VSS</text>
<text x="184.1" y="59.8">VSS</text>
<text x="22.2" y="65.3">VCCAUXA</text>
<text x="23.3" y="61.6">VCCAUX</text>
<text x="184.1" y="61.6">VSS</text>
<text x="184.1" y="63.5">VSS</text>
<text x="184.1" y="65.3">VSS</text>
<text x="21.2" y="68.9">VCCAUXH3</text>
<text x="21.2" y="70.7">VCCAUXH4</text>
<text x="184.1" y="67.1">VSS</text>
<text x="184.1" y="68.9">VSS</text>
<text x="184.1" y="70.7">VSS</text>
<text x="21.2" y="72.6">VCCAUXH5</text>
<text x="184.1" y="72.6">VSS</text>
<text x="184.1" y="74.4">VSS</text>
<text x="184.1" y="76.2">VSS</text>
<text x="123.4" y="79.9">1</text>
<text x="128" y="79.9">2</text>
<text x="184.1" y="79.9">VSS</text>
<text x="184.1" y="81.7">VSS</text>
<text x="184.1" y="78.1">VSS</text>
<text x="184.1" y="83.6">VSS</text>
<text x="184.1" y="85.4">VSS</text>
<text x="184.1" y="87.2">VSS</text>
<text x="184.1" y="89">VSS</text>
<text x="184.1" y="90.9">VSS</text>
<text x="184.1" y="92.7">VSS</text>
<text x="184.1" y="94.5">VSS</text>
<text x="178.5" y="100">VSSADPHY</text>
<text x="178.5" y="101.9">VSSADPHY</text>
<text x="184.1" y="96.4">VSS</text>
<text x="178.5" y="103.7">VSSADPHY</text>
<text x="178.5" y="105.5">VSSADPHY</text>
<text x="178.5" y="107.3">VSSADPHY</text>
<text x="178.5" y="109.2">VSSADPHY</text>
<text x="178.5" y="111">VSSADPHY</text>
<text x="180.9" y="118.3">VSSSD2</text>
<text x="180.9" y="114.6">VSSSD3</text>
<text x="180.9" y="116.5">VSSSD7</text>
<text x="51.5" y="120.1">NC75</text>
<text x="51.5" y="122">NC76</text>
<text x="51.5" y="123.8">NC77</text>
<text x="51.5" y="125.6">NC78</text>
<text x="180" y="125.6">VSSSD10</text>
<text x="180" y="123.8">VSSSD11</text>
<text x="180" y="122">VSSSD12</text>
<text x="180.9" y="120.1">VSSSD8</text>
<text x="51.5" y="127.5">NC79</text>
<text x="51.5" y="129.3">NC80</text>
<text x="51.5" y="131.1">NC81</text>
<text x="180.9" y="129.3">VSSSD1</text>
<text x="180.9" y="131.1">VSSSD6</text>
<text x="180.9" y="127.5">VSSSD9</text>
<text x="180.9" y="132.9">VSSSD4</text>
<text x="180.9" y="134.7">VSSSD5</text>
<text x="183.2" y="138.4">NC82</text>
<text x="183.2" y="140.3">NC83</text>
</g>
<g font-size="1.6">
<text x="36.2" y="27.2">VCC_CORE_V1P0</text>
<text x="122.2" y="61.9">V1P8_LDO</text>
<text x="100.6" y="71.4">0603</text>
<text x="102.4" y="69.6">1%</text>
<text x="145.9" y="85.7">V1P8_LDO</text>
<text x="124.3" y="95.2">0603</text>
<text x="126.2" y="93.4">1%</text>
<text x="228.9" y="178.4">http://www.latticesemi.com/Support</text>
<text x="228.9" y="176.2">Lattice Semiconductor Applications</text>
<text x="208.7" y="183">Title</text>
<text x="208.7" y="188.5">Size</text>
<text x="210.1" y="190.3">B</text>
<text x="214.2" y="188.5">Project</text>
<text x="259.5" y="188.9">Schematic Rev</text>
<text x="259.5" y="191.8">Board Rev</text>
<text x="272.3" y="188.9">1.0</text>
<text x="272.3" y="191.8">B</text>
<text x="208.7" y="194">Date:</text>
<text x="215.6" y="194">Friday, Nov 22, 2019</text>
<text x="250.4" y="194">Sheet</text>
<text x="259.5" y="194">12</text>
<text x="263.1" y="194">of</text>
<text x="266.8" y="194">14</text>
</g>
<g font-size="1.6" fill="#000080">
<text x="171" y="27.6">U3O</text>
<text x="45.7" y="33">C113</text>
<text x="56.7" y="33">C114</text>
<text x="67.6" y="33">C115</text>
<text x="76.8" y="33">C116</text>
<text x="85.9" y="33">C117</text>
<text x="94.2" y="33">C118</text>
<text x="101.5" y="33">C119</text>
<text x="108.8" y="33">C120</text>
<text x="111.5" y="34.8">C121</text>
<text x="122.5" y="34.8">C122</text>
<text x="133.5" y="34.8">C123</text>
<text x="13.7" y="38.5">U3N</text>
<text x="47.2" y="39.6" transform="rotate(-90 47.2 39.6)">0.1uF</text>
<text x="58.2" y="39.6" transform="rotate(-90 58.2 39.6)">0.1uF</text>
<text x="69.1" y="39.6" transform="rotate(-90 69.1 39.6)">0.1uF</text>
<text x="78.3" y="39.6" transform="rotate(-90 78.3 39.6)">0.1uF</text>
<text x="87.4" y="39.6" transform="rotate(-90 87.4 39.6)">0.1uF</text>
<text x="96.6" y="39.6" transform="rotate(-90 96.6 39.6)">0.1uF</text>
<text x="103.9" y="39.6" transform="rotate(-90 103.9 39.6)">0.1uF</text>
<text x="111.2" y="39.6" transform="rotate(-90 111.2 39.6)">0.1uF</text>
<text x="120.4" y="46.4" transform="rotate(-90 120.4 46.4)">10uF-16V-0603SMT</text>
<text x="98.8" y="53.1">J37</text>
<text x="131.3" y="51.9" transform="rotate(-90 131.3 51.9)">10uF-16V-0603SMT</text>
<text x="142.3" y="51.9" transform="rotate(-90 142.3 51.9)">10uF-16V-0603SMT</text>
<text x="98.8" y="58.6">Header_2x1</text>
<text x="76.8" y="66">C124</text>
<text x="100.6" y="62.3">R137</text>
<text x="116.1" y="66">FB5</text>
<text x="82.3" y="67.8">C125</text>
<text x="102.4" y="67.8">0.1</text>
<text x="113.4" y="67.8">MPZ1005S121CT000</text>
<text x="78.3" y="72.6" transform="rotate(-90 78.3 72.6)">0.1uF</text>
<text x="122.5" y="76.9">J38</text>
<text x="12.8" y="78.7">LIFCL-40-BG400</text>
<text x="122.5" y="82.4">Header_2x1</text>
<text x="45.7" y="89.7">C126</text>
<text x="54.9" y="89.7">C127</text>
<text x="64" y="89.7">C128</text>
<text x="73.2" y="89.7">C129</text>
<text x="81.4" y="89.7">C130</text>
<text x="88.7" y="89.7">C131</text>
<text x="91.1" y="84.8" transform="rotate(-90 91.1 84.8)">10uF-16V-0603SMT</text>
<text x="96" y="89.7">C132</text>
<text x="124.3" y="86.1">R138</text>
<text x="138" y="89.7">FB6</text>
<text x="98.8" y="91.6">C133</text>
<text x="109.7" y="91.6">C134</text>
<text x="126.2" y="91.6">0.1</text>
<text x="135.3" y="91.6">MPZ1005S121CT000</text>
<text x="47.2" y="96.3" transform="rotate(-90 47.2 96.3)">0.1uF</text>
<text x="56.3" y="96.3" transform="rotate(-90 56.3 96.3)">0.1uF</text>
<text x="65.5" y="96.3" transform="rotate(-90 65.5 96.3)">0.1uF</text>
<text x="74.6" y="96.3" transform="rotate(-90 74.6 96.3)">0.1uF</text>
<text x="83.8" y="96.3" transform="rotate(-90 83.8 96.3)">0.1uF</text>
<text x="91.1" y="96.3" transform="rotate(-90 91.1 96.3)">0.1uF</text>
<text x="98.4" y="96.3" transform="rotate(-90 98.4 96.3)">0.1uF</text>
<text x="107.5" y="103.1" transform="rotate(-90 107.5 103.1)">10uF-16V-0603SMT</text>
<text x="118.5" y="108.6" transform="rotate(-90 118.5 108.6)">10uF-16V-0603SMT</text>
<text x="39.3" y="117.1">U3M</text>
<text x="38.4" y="135.4">LIFCL-40-BG400</text>
<text x="170.1" y="144.6">LIFCL-40-BG400</text>
</g>
<text font-size="1.6" fill="#f00" x="45.7" y="87.9">V1P8_VCCAUX</text>
<g font-size="1.3">
<text x="29.3" y="20.2">5</text>
<text x="84.1" y="20.2">4</text>
<text x="139" y="20.2">3</text>
<text x="193.8" y="20.2">2</text>
<text x="248.7" y="20.2">1</text>
<text x=".5" y="43.5">D</text>
<text x="276.6" y="43.5">D</text>
<text x=".5" y="87">C</text>
<text x="276.6" y="87">C</text>
<text x=".5" y="130.4">B</text>
<text x="276.6" y="130.4">B</text>
<text x=".5" y="173.8">A</text>
<text x="276.6" y="173.8">A</text>
<text x="29.3" y="195.7">5</text>
<text x="84.1" y="195.7">4</text>
<text x="139" y="195.7">3</text>
<text x="193.8" y="195.7">2</text>
<text x="248.7" y="195.7">1</text>
</g>
</svg>
